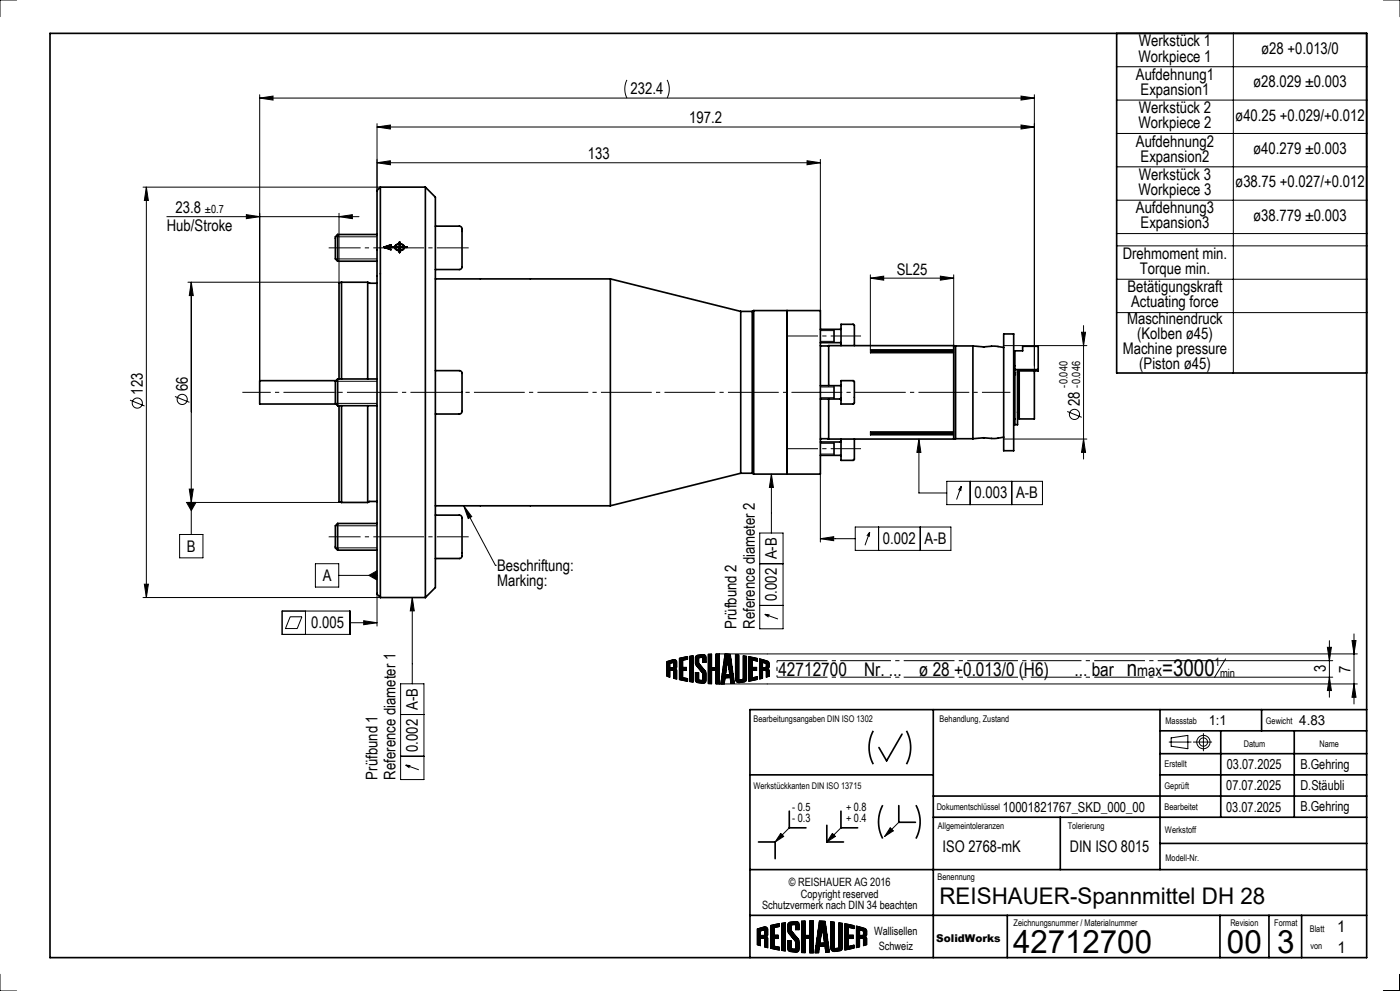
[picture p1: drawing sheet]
<svg xmlns="http://www.w3.org/2000/svg" width="420mm" height="297mm" viewBox="0 0 420 297" stroke-linecap="round" stroke-linejoin="round" font-family="sans-serif">
<g fill="none" stroke="#000" stroke-width=".5">
<path d="M15 10h395v277h-395zM335 10v101.8h75M114.1 56.1v123M114.1 56.1l-1 1v121l1 1M114.1 56.1h13.5M127.6 56.1v123M127.6 56.1l3 3v117l-3 3M101.3 70.3v8M101.3 70.3l-.7 .7v6.6l.7 .7M101.3 70.3h11.8M101.3 78.3h11.8M115.4 74.1h3"/>
<path d="M115.4 74.1h.1M117.3 73.4l-2.2 .7 2.2 .7-1.9-.7M117.3 73.4l-1.9 .7M117.3 73.4v.1M118.4 74.1a1.25 1.25 0 0 0 1.4 1M118.4 74.1l.1 .2M118.5 74.3v.1M118.5 74v.3M118.5 74.1v.2a1.34 1.34 0 0 0 1.3 .8M118.5 74.1h1.3M118.5 74.1v.2M118.5 73.9v.1"/>
<path d="M119.8 74.1v1M119.8 74.1l.1 .2M119.8 73.1l-.2 .1a1.14 1.14 0 0 0-1.1 .9M119.8 75.1l.1 .2M119.8 73.1v1M119.8 73.1l.1 .2M119.8 73.1h-.2a1.22 1.22 0 0 0-1.2 1M119.8 75.1v.6M119.8 72.6h.1M119.8 72.6v.5M119.8 72.6l.1 .1M119.9 72.7v3"/>
<path d="M119.9 72.6v.5M119.9 72.6v.1M119.9 73.1a1.34 1.34 0 0 1 1.4 1M119.9 75.1l-.1 .6M119.9 75.1v.2M119.9 73.1v.2M119.9 73.1a1.25 1.25 0 0 1 1.3 1M119.9 73.1v1M119.9 74.1h1.3M119.9 74.1v1M119.9 74.1v.2M121.2 73.9l.1 .1"/>
<path d="M121.2 74.1a1.21 1.21 0 0 1-1.3 1M121.2 74.1l.1 .2M121.3 74v.3M121.3 74.1a1.3 1.3 0 0 1-1.4 1M121.3 74.1h.8h-.8M121.3 74.1v.2M130.6 67.8h7.2a1.07 1.07 0 0 1 .8 1.5v10.7a.8 .8 0 0 1-.8 .8h-7.2M102.5 84.6v29M102.5 84.6l-.8 .2v28.8M102.5 84.6h7.8M110.3 84.6l.6 .3h2.2M110.3 84.6v29"/>
<path d="M130.6 83.6h52.5M183.1 83.6v68M183.1 83.6l39.1 9.7M222.2 93.3v48.5M222.2 93.3h3.5M225.7 93.3v48.5M226.1 93.1v49M226.1 93.1h20v49h-20M226.1 93.1l-.4 .2M236.1 93.1v49zM250.2 98.7v4M252.3 98.5l-.2 .2h-6"/>
<path d="M100.8 114.1h-22.9v7h22.9M101.3 113.6v8M101.3 113.6l-.7 .7v6.6l.7 .7M101.3 113.6h11.8M130.6 111.1h7.2a.95 .95 0 0 1 .8 1.3v10.9a.8 .8 0 0 1-.8 .8h-7.2M246.1 102.7h6l.2 .2M246.1 119.6h6l.2 .2M248.6 103.6h-2.5M248.6 119.6v12M248.6 103.6v12M248.6 103.6h37.5M250.2 115.6v4"/>
<path d="M252.3 103.6v-6.4l3.8 .1a21.5 21.5 0 0 1 .2 6.3M252.3 114.1h3.6l.3 .2 .1 6.4-.2 .3-3.8 .1zM252.3 115.4l-.2 .2h-6M286.1 103.6v28M286.1 103.6l.6 .1M286.7 103.7v27.8M286.7 103.7h5.2M291.9 103.7l3.2 .3 3.3-.3 2.7 .4M291.9 103.7v27.8M301.1 100.1h3v35h-3zM304.1 109.6h.4M304.5 110.8v-5.7h2.3v-1.3h4.7v7"/>
<path d="M304.5 110.8v16.5h.8v-16.1h6.2v-.4M304.5 110.8h7M305.3 111.6h.5M305.8 111.2v14.4h4.5v-14.4M101.3 121.6h11.8M101.7 121.6v28.8l.8 .2M102.5 121.6v29M110.3 121.6v29M246.1 131.6h2.5M246.1 136.5h6l.2 .2M248.6 131.6h37.5M250.2 132.5v4"/>
<path d="M252.3 131.6v6.4h3.6l.3-.2 .1-6.2M252.3 132.3l-.2 .2h-6M286.7 131.5l-.6 .1M286.7 131.5h5.2M301.1 131l-2.7 .4-3.3-.2-3.2 .3M304.1 125.6h.4M305.3 123.6h.5M101.3 156.9v8M101.3 156.9l-.7 .7v6.6l.7 .7M101.3 156.9h11.8M102.5 150.6h7.8M113.1 150.3h-2.2l-.6 .3"/>
<path d="M130.6 154.4h7.2a1.07 1.07 0 0 1 .8 1.5v10.7a.8 .8 0 0 1-.8 .8h-7.2M130.6 151.6h52.5M222.2 141.8l-39.1 9.8M222.2 141.8h3.5M225.7 141.8l.4 .3M101.3 164.9h11.8M114.1 179.1h13.5M262 219a10.6 10.6 0 0 0 0 10M271.9 219a10.6 10.6 0 0 1 0 10M280 212.7v74.3M348 212.7v47.9M348 219h62"/>
<path d="M366.2 219v25.9M378.5 212.7v6.3M388.3 219v25.9M410 212.7h-185v74.3M225 232.2h55M270.6 220l-4.6 8-2.3-4M280 238.6h130M348 225.9h62M348 232.2h62M227.5 252.3h5v5M236.8 243.1v5h5M248 247.3v5h5"/>
<path d="M252.3 243.1v5h5M264.8 241.3a10.6 10.6 0 0 0 0 10M269.6 241.4v5h5M274.8 241.3a10.6 10.6 0 0 1 0 10M280 244.9h130M318.1 244.9v15.7M348 252.8h62M225 274.3h185M225 260.6h185M302.2 274.3v12.7M366 274.3v12.7M380.7 274.3v12.7"/>
<path d="M390.5 274.3v12.7"/>
</g>
<g fill="none" stroke="#000" stroke-width=".3">
<path d="M5 0h-5v5M370 10v101.8M415 0h5v5M77.9 29.4l4-.6v1.2zM77.9 28.4v85.7M77.9 29.4h232.4M113.1 38.1l4-.6v1.2zM113.1 37.1v20.2M113.1 38.1h197.2M188.1 23.9a6.1 6.1 0 0 0 0 5.5M200.1 23.9a6.1 6.1 0 0 1 0 5.5M306.3 37.5l4 .6-4 .6z"/>
<path d="M306.3 28.8l4 .6-4 .6zM310.3 28.4v83.7M335 20h75M335 30h75M42.9 56.1h71.2M43.9 56.1l.6 4h-1.2zM43.9 56.1v123M113.1 48.8l4-.6v1.2zM113.1 48.8h133M242.1 48.2l4 .6-4 .6zM246.1 47.8v45.3M335 40h75"/>
<path d="M335 50h75M50 64.9h57.7M73.9 64.3l4 .6-4 .6zM100.6 71h12.5M100.6 77.6h12.5M101.7 64.9l4-.6v1.2zM101.7 63.9v20.9M335 60h75M335 70h75M335 73.7h75M56.4 84.6h46.1M57.4 84.6l.6 4h-1.2z"/>
<path d="M57.4 84.6v75.6M246.1 99.1h4.1M261.1 83.4l4-.6v1.2zM261.1 82.4v23.4h25v-23.4M261.1 83.4h25M282.1 82.8l4 .6-4 .6zM324.5 99.6h1.2l-.6 4zM325.1 97.6v40M335 83.7h75M335 93.7h75M39 119.9l4.4 1.8M52.5 118.8l4.3 1.8"/>
<path d="M100.6 114.3h12.5M246.1 116h4.1M246.1 119.2h4.1M246.1 102.3h4.1M261.1 104.8h25M301.1 103.6h25M100.6 120.9h12.5M246.1 132.9h4.1M246.1 136.1h4.1M261.1 129.4h25v1h-25zM275.7 131.6l.6 4h-1.2zM275.7 131.6v16.1h8.3"/>
<path d="M301.1 131.6h25M320.2 123.3l4.3 1.8M325.1 131.6l.6 4h-1.2zM56 150.6h2.8l-1.4 2.4zM56.4 150.6h46.1M56.8 146.6h1.2l-.6 4zM100.6 157.6h12.5M139.1 151.6l2.4 3.2-1 .6zM139.1 151.6l9.5 17.8M227.9 159.7h7v28.7h-7zM231.4 142.1l.6 4h-1.2zM231.4 142.1v17.6"/>
<path d="M246.1 142.1v20.3M256.6 157.9h28.7v7h-28.7zM260.9 159.5l-.8 1.1M260.9 159.5l-.1 1.4M260.9 159.5l-1.4 3.9M263.6 157.9v7M276.1 157.9v7M284 144.2h28.7v7h-28.7zM288.4 145.8l-.9 1.1M288.4 145.8l-.2 1.4M288.4 145.8l-1.4 3.9M291 144.2v7"/>
<path d="M303.5 144.2v7M42.9 179.1h71.2M43.3 175.1h1.2l-.6 4zM53.9 160.2h7v7h-7zM94.6 168.9h7v7h-7zM100.6 164.2h12.5M101.6 172.4h11.5M110.7 172.4l2.4-1.4v2.8zM113.1 177.9v9.7M123.7 179.1l.6 4h-1.2zM123.7 179.1v25.8M148.6 169.4h.1"/>
<path d="M227.9 168.9h7M246.1 161.4l4-.6v1.2zM246.1 161.4h10.5M84.6 183.1h20.4v7h-20.4zM87 184.8h3.6l-1.4 3.6h-3.6zM91.6 183.1v7M105 186.6h8.1M109.1 186l4 .6-4 .6zM200.1 198.2v4.5M200.3 198.2v4.6M200.4 198.1v4.7M200.6 198.1v4.8"/>
<path d="M200.8 198v4.9M200.9 198v5M201.1 198v.8M201.2 197.9v.9M201.4 197.9v.8M201.5 197.8v.9M201.7 197.8v.8M201.8 197.7v.9M201.9 198.6l.2 .2M201.9 198.6l-.9 .3v1.2h1l.1-.3M202 197.7v.9M202 197.7l-2 .6v4.4l1 .3v-2.1h.8"/>
<path d="M202.1 197.7v5.6l1 .3v-2.7l-.6-.4 .6-.6v-1.5l-.4-.6-.7-.1M202.3 197.6v5.8M202.5 197.7v5.7M202.6 197.7v5.7M202.8 197.8v2.6M202.9 198v2.2M203.8 197.3l2.5-.6v.9l-1.5 .3v2.1h1.1v1h-1.1v2.1l1.5 .3v.8l-2.5-.5zM203.8 197.3v6.4M204 197.2v6.5M204.2 197.2v6.6M204.3 197.2v6.6M204.5 197.1v6.7"/>
<path d="M204.6 197.1v6.8M204.8 197.1v6.8M204.9 197v.9M205.1 197v.8M205.2 197v.8M205.4 196.9v.9M205.5 196.9v.9M205.7 196.9v.8M205.9 196.8v.9M206 196.8v.9M206.2 196.8v.8M206.9 196.7l1.1-.2v8l-1.1-.2z"/>
<path d="M207.1 196.6v7.7M207.2 196.6v7.7M207.4 196.6v7.8M207.6 196.6v7.8M207.7 196.5v7.9M207.9 196.5v7.9M208.6 196.9v2.2M208.8 196.6v2.8M208.9 196.5v3.1M209.1 196.4v3.4M209.3 196.4v3.5M209.4 196.3v3.8"/>
<path d="M209.6 196.3v4M209.7 196.3v.9M209.7 198.8v1.7M209.9 197.1h.7l.2 .3M209.9 197.1l-.3 .3 .1 1.4 1.8 2.2M209.9 196.3v.8M209.9 199v1.7M210 196.3v.8M210 199.2v1.7M210.2 196.2v.9M210.2 199.4v1.6M210.3 196.2v.9"/>
<path d="M210.3 199.6v1.6M210.5 196.2v.9M210.5 199.8v1.6M210.6 196.2v.9M210.6 200v1.6M210.8 196.2v2.3h1l-.1-1.9a2.67 2.67 0 0 0-2.6-.2l-.5 .6v2l2 2.6 .2 .5M211 196.2v2.3M211.1 196.2v2.3M211.3 196.2v2.3M211.4 196.3v2.2M211.6 196.4v2.1M211.7 196.6v1.9"/>
<path d="M212.7 196.1v8.8M212.8 196.1v8.8M213 196v8.9M213.1 196v8.9M213.3 196v8.9M213.4 196v8.9M215 196v9M215.1 196v9M215.3 196v9M215.4 196v9M215.6 196v9M215.7 196v9"/>
<path d="M215.8 196h-1v9h1M215.8 196h191.4M215.8 196v9M217 199.6v5.4M217.1 198.5v6.5M217.3 197.4v7.5M217.4 196.3v7.5M217.6 196v7.2M217.8 196v5.6M217.9 196v4.5M218.1 196v3.4M218.2 196v2.3"/>
<path d="M218.3 197.8l.6 4.4h-1.2zM218.4 196.1v2.3M218.5 196.1v3.4M218.7 196.1v4.5M218.8 196.1v5.6M219 196.1v7M219.1 196.3v7.6M219.3 197.4v7.4M219.5 198.5v6.3M219.6 199.6v5.2M220.7 196.2v7.7M220.8 196.2v8"/>
<path d="M221 196.3v8.1M221.2 196.3v8.2M221.3 196.3v8.2M221.5 196.3v8.3M221.6 196.3v8.3M223 196.5v7.9M223.2 196.6v7.8M223.3 196.6v7.8M223.5 196.6v7.7M223.6 196.6v7.6M223.8 196.7v7.4M223.9 196.7v7.2"/>
<path d="M224 196.7l-1.1-.2v6.8l-.2 .3M224.6 196.8l2.6 .5v.9l-1.6-.4v2.2h1.4v1h-1.4v2.1l1.6-.3v.8l-2.6 .6zM224.7 196.8v7.4M224.9 196.8v7.3M225 196.8v7.3M225.2 196.9v7.2M225.3 196.9v7.1M225.5 196.9v7.1M225.6 197v7M225.8 197v.9M225.9 197v.9M226.1 197.1v.8"/>
<path d="M226.3 197.1v.9M226.4 197.1v.9M226.6 197.2v.8M226.7 197.2v.9M226.9 197.2v.9M227 197.3v.8M227.2 197.3v.9M227.9 181.4h7M227.9 197.5v6M228.1 197.5v6M228.3 197.5v5.9M228.4 197.6v5.8"/>
<path d="M228.6 197.6v5.7M228.7 197.7v5.6M228.9 197.7v.9M229 197.7v.9M229.2 197.8v.9M229.3 197.8v.9M229.5 184.1l1.1 .9M229.5 184.1l1.4 .2M229.5 184.1l3.9 1.4M229.5 197.9v.9M229.6 198.8l.2 .2v.7l-.3 .4M229.6 197.9v.9l-.8-.3"/>
<path d="M229.8 198v.9M229.8 199.9v1.2M230 198v4.9M230.1 198.1v4.8M230.3 198.1v4.7M230.4 198.2v2.2M230.6 198.3v2M230.7 198.6v1.4M362.5 198h37.3M367.7 197.4l-3.3 5.6M398.2 194h1.2l-.6 4zM398.8 192v17"/>
<path d="M405.6 192h1.2l-.6 4zM406.2 190v21M120.2 204.9h7v28.7h-7zM120.2 214.1h7M201.1 200.1v.8M201.2 200.1v.8M201.4 200.1v.8M201.5 200.1v.8M201.7 200.1v.8M201.8 200.9l.3 .3M201.8 200.1v.8M202 200v1"/>
<path d="M202.8 200.6v2.9M202.9 200.7v2.8M204.9 200v1M204.9 203.1v.8M205.1 200v1M205.1 203.1v.9M205.2 200v1M205.2 203.1v.9M205.4 200v1M205.4 203.2v.8M205.5 200v1M205.5 203.2v.9"/>
<path d="M205.7 200v1M205.7 203.2v.9M205.9 200v1M205.9 203.3v.8M206 203.3v.9M206.2 203.3v.9M208.6 201.5v2.6M208.8 201.5v2.8M208.9 201.6v2.9M209.1 201.6v3M209.3 201.6v3M209.4 201.6v3"/>
<path d="M209.6 201.6v3M209.7 203.7v1M209.9 203.8v.9M210 203.9v.8M210.2 203.9v.8M210.3 203.9v.8M210.5 203.9v.8M210.6 203.9v.9M210.8 200.1v4.7M211 200.3v4.5M211.1 200.5v4.3M211.3 200.7v4.1"/>
<path d="M211.4 200.9v3.8M211.5 201l.3 .7-.1 2.7a2.67 2.67 0 0 1-2.6 .1l-.5-.6v-2.4l1 .1 .2 2.2 .7 .1 .3-.3M211.6 201.1v3.5M211.7 201.3v3.1M213.6 200.1v.8M213.7 200.1v.8M213.9 200.1v.8M214 200.1v.8M214.2 200.1v.8M214.4 200.1v.8M214.5 200.1v.8M214.7 200.1v.8"/>
<path d="M214.8 200.1h-1.3v-4.1l-1 .1v8.8h1v-4h1.3M215.8 205h191.4M216.4 204v1M216.5 202.9v2.1M216.7 201.8v3.2M216.8 200.7v4.3M217.8 202.2v1M217.9 202.2v1M218.1 202.2v1M218.2 202.2v.9M218.4 202.2v.9M218.5 202.2v.9"/>
<path d="M218.7 202.2v.9M218.8 202.2v.9M219 203.1l-1.5 .1-.2 1.8M219 203.1l.3 1.7M219.3 204.8l1-.1-1.2-8.6-1.6-.1-1.3 9h1.1M219.8 200.8v4M219.9 201.9v2.9M220.1 203v1.8M220.2 204.1v.7M221.8 203.6v1M221.9 203.7v.9M222.1 203.7v.9"/>
<path d="M222.2 203.7v.8M222.4 203.7v.8M222.5 203.6v.9M222.7 203.6a.67 .67 0 0 1-1-.2v-7.1l-1.1-.1v7.5l.4 .6 .8 .3M222.7 203.6v.9M222.9 203.5v.9M224 203.6v.1a1.96 1.96 0 0 1-2.2 .9M225.8 200v1M225.8 203.1v.9M225.9 200v1M225.9 203.1v.8M226.1 200v1"/>
<path d="M226.1 203v.9M226.3 200v1M226.3 203v.9M226.4 200v1M226.4 203v.8M226.6 200v1M226.6 202.9v.9M226.7 200v1M226.7 202.9v.8M226.9 200v1M226.9 202.9v.8M227 202.8v.9"/>
<path d="M227.2 202.8v.8M228.8 200.1h.7M228.8 200.9h.7M228.9 200.1v.8M229 200.1v.8M229.2 200.1v.8M229.3 200.1v.8M229.5 200.1v.8M229.6 200v.9M230.4 200.5l.4 .4v1.8l-1 .3v-1.8l-.3-.3M230.4 200.5l.4-.6v-1.1l-.3-.5-2.7-.9v6.1l1-.2M230.4 200.5v2.3"/>
<path d="M230.6 200.6v2.1M230.7 200.8v1.9M361 219.8v5.2M362.5 203h37.3M398.8 203l.6 4h-1.2zM406.2 205l.6 4h-1.2zM120.2 226.6h7M121.7 229.3l1.1 .8M121.7 229.3l1.4 .1M121.7 229.3l3.9 1.4M350.7 222.4h6.6M351.3 221.1l5-.7v4l-5-.8z"/>
<path d="M358 222.4h5.5M234.2 249.8l.9 .9-2.6 1.6zM236.8 248.1l-2.1 2.1M249.7 249.8l.9 .9-2.6 1.6zM252.3 248.1l-2.1 2.1M267.1 248.1l.9 .9-2.6 1.7zM269.6 246.4l-2.1 2.2M227.1 278.4l2.3-.6 .5 .1 .4 .3 .1 1.9-.6 .7 .6 .5v2.8l-1-.3v-2.3l-.3-.3h-1v2.3l-1-.4zM227.3 278.4v4.8M227.4 278.3v4.9M227.6 278.3v5M227.7 278.2v5.1"/>
<path d="M227.9 278.2v5.2M228.1 278.1v5.3M228.1 279l1.2-.2v1.5h-1.2zM228.2 278.1v.9M228.4 278v1M228.6 278v.9M228.7 277.9v1M228.9 277.9v.9M229.1 277.8v1M229.2 277.8v1M229.4 277.8v6M229.6 277.7v6.2"/>
<path d="M229.7 277.8v6.1M229.9 277.8v6.1M230.1 278v2.7M230.2 278.1v2.4M231.2 277.3l2.7-.5v.9l-1.6 .3v2.3h1.2v1h-1.2v2.2l1.6 .4v.9l-2.7-.6zM231.2 277.3v6.9M231.4 277.3v7M231.5 277.3v7M231.7 277.2v7.1M231.9 277.2v7.2M232 277.1v7.3M232.2 277.1v7.3"/>
<path d="M232.4 277.1v.9M232.5 277v1M232.7 277v.9M232.9 277v.9M233 276.9v1M233.2 276.9v.9M233.4 276.9v.9M233.5 276.8v1M233.7 276.8v.9M234.5 276.7l1.1-.2v8.5l-1.1-.1zM234.7 276.7v8.2M234.9 276.6v8.3"/>
<path d="M235 276.6v8.3M235.2 276.6v8.4M235.4 276.6v8.4M235.5 276.5v8.5M236.3 278.9l.2 .7 2 2.4 .2 .5M236.3 276.9v2.4M236.5 276.6v3M236.7 276.5v3.3M236.8 276.4v3.6M237 276.4v3.8M237.2 276.3v4.1M237.3 276.3v4.3"/>
<path d="M237.5 276.3v1M237.5 279v1.8M237.7 277.2a.69 .69 0 0 1 1 .3M237.7 277.2l-.3 .3 .1 1.5 2 2.4M237.7 276.3v.9M237.7 279.2v1.8M237.8 276.3v.9M237.8 279.4v1.8M238 276.2v.9M238 279.6v1.8M238.2 276.2v.9M238.2 279.8v1.8"/>
<path d="M238.3 276.2v.9M238.5 276.2v1M238.8 276.2l.5 .1 .4 .5 .1 1.8h-1.1v-2.4M238.8 276.2l-2 .2-.5 .8M238.8 276.2v2.4M239 276.2v2.4M239.2 276.2v2.4M239.3 276.3v2.3M239.5 276.4v2.2M239.7 276.6v2M240.6 276v9.5M240.8 276v9.5"/>
<path d="M241 276v9.5M241.1 276v9.5M241.3 276v9.5M241.5 276v9.5M242.9 276h1.1v9.6h-1zM243.1 276v9.6M243.3 276v9.6M243.5 276v9.6M243.6 276v9.6M243.8 276v9.6M244 276v9.6M245.3 279.8v5.8"/>
<path d="M245.4 278.7v6.9M245.6 277.5v8.1M245.8 276.3v8.1M245.9 276v7.7M246.1 276v6M246.3 276v4.8M246.4 276v3.7M246.6 276v2.5M246.7 277.9l.6 4.7-1.3 .1zM246.8 276v2.5M246.9 276.1v3.6M247.1 276.1v4.8"/>
<path d="M247.3 276.1v6M247.4 276.1v7.5M247.6 276.3v8.2M247.8 277.5v7.9M247.9 278.7v6.7M248.1 279.9v5.5M249.2 276.2v8.3M249.4 276.2v8.6M249.6 276.3v8.6M249.7 276.3v8.8M249.9 276.3v8.8M250.1 276.3v8.9"/>
<path d="M250.2 276.3v8.9M251.7 276.5v8.5M251.9 276.6v8.4M252.1 276.6v8.3M252.2 276.6v8.3M252.4 276.7v8.1M252.5 276.7v8M252.7 276.7v7.7M252.8 276.7l-1.2-.2v7.3l-.2 .3a.72 .72 0 0 1-1.1-.2v-7.6l-1.1-.1v8l.5 .8 .7 .2M253.5 276.8v7.9M253.7 276.9v7.8M253.9 276.9v7.8"/>
<path d="M254 276.9v7.7M254.2 277v7.6M254.4 277v7.6M254.5 277v7.5M254.5 277.9l1.7 .4v-.9l-2.8-.6v8l2.8-.6v-1l-1.7 .4M254.7 277.1v.9M254.9 277.1v.9M255 277.1v.9M255.2 277.2v.9M255.4 277.2v.9M255.5 277.2v1M255.7 277.3v.9"/>
<path d="M255.9 277.3v.9M256 277.4v.9M257 277.5v6.5M257.2 277.6v6.4M257.3 277.6v6.3M257.5 277.7v6.2M257.7 277.7v6.1M257.8 277.8v6M257.9 278.7l1.1 .4-.1 1.2h-1zM258 277.8v.9M258.2 277.9v.9M258.3 277.9v.9"/>
<path d="M258.5 277.9v1M258.7 278v.9M258.8 278v1M259 278.1v1M259.2 278.1v5.3M259.3 278.2v5.2M259.5 278.3v5M259.7 278.3v2.4M259.8 278.5v2.1M260 278.8v1.5M260 279.1l-.5-.8-2.6-.8v6.5l1-.2v-2.6h.8M0 292v5h5"/>
<path d="M228.2 280.3v.9M228.4 280.3v.9M228.6 280.3v.9M228.7 280.3v.9M228.9 280.3v.9M229.1 280.3v.9M229.2 280.3v1M230.1 280.9v3.1M230.2 281v3M232.4 280.3v1M232.4 283.6v.9M232.5 280.3v1"/>
<path d="M232.5 283.6v.9M232.7 280.3v1M232.7 283.6v.9M232.9 280.3v1M232.9 283.7v.9M233 280.3v1M233 283.7v.9M233.2 280.3v1M233.2 283.7v.9M233.4 280.3v1M233.4 283.8v.9M233.5 283.8v.9"/>
<path d="M233.7 283.8v.9M236.3 284.3l.5 .8 2 .3M236.5 281.9v3M236.7 281.9v3.1M236.8 282v3.1M237 282v3.2M237.2 282v3.2M237.3 282v3.2M237.5 284.3v1M237.7 284.4v.9M237.8 284.4v.9M238 284.4v.9"/>
<path d="M238.2 284.4v.9M238.3 280v1.8M238.3 284.4v.9M238.5 280.2v1.8M238.5 284.4v1M238.7 284.1l-.3 .3-.9-.1-.1-2.3-1.1-.1v2.7M238.7 280.4v5M238.8 280.6v4.8M239 280.8v4.6M239.2 281v4.4M239.3 281.2v4.1M239.5 281.4l.3 .7v2.5l-.4 .6-.6 .2"/>
<path d="M239.5 281.4v3.8M239.7 281.7v3.2M241.6 280.3v.9M241.8 280.3v.9M242 280.3v.9M242.1 280.3v.9M242.3 280.3v.9M242.5 280.3v.9M242.6 280.3v.9M242.8 280.3v.9M242.9 280.3h-1.3v-4.3l-1.1 .1-.1 9.4 1.2 .1v-4.4h1.3M244.6 284.5v1.1"/>
<path d="M244.8 283.4v2.2M244.9 282.2v3.4M245.1 281v4.6M246.1 282.6v1.1M246.3 282.6v1M246.4 282.6v1M246.6 282.6v1M246.8 282.6v1M246.9 282.6v1M247.1 282.6v1M247.3 282.6v1M247.7 285.4l1.1-.1-1.2-9.2-1.8-.1-1.3 9.6h1.1"/>
<path d="M247.7 285.4l-.2-1.8-1.6 .1-.3 1.9M248.2 281.1v4.3M248.4 282.2v3.2M248.6 283.4v2M248.7 284.6v.8M250.4 284.2v1M250.6 284.2v1M250.7 284.2v.9M250.9 284.2v.9M251.1 284.2v.9M251.2 284.2v.9M251.4 284.1v.9"/>
<path d="M251.6 284v1M252.8 284.1l-.5 .8-1.9 .3M254.5 280.3h1.5v1h-1.5M254.7 280.3v1M254.7 283.6v.9M254.9 280.3v1M254.9 283.5v1M255 280.3v1M255 283.5v.9M255.2 280.3v1M255.2 283.5v.9M255.4 280.3v1"/>
<path d="M255.4 283.4v1M255.5 280.3v1M255.5 283.4v.9M255.7 280.3v1M255.7 283.4v.9M255.9 280.3v1M255.9 283.3v.9M256 283.3v.9M258 280.3v.9M258.2 280.3v.9M258.3 280.3v.9M258.5 280.3v.9"/>
<path d="M258.7 280.3v.9M258.8 280.3v1M259 280.1v1.3M259.6 280.8l.4 .6M259.7 280.8v2.5M259.8 280.9v2.3M260 281.1v2l-1 .4v-2l-.3-.3M260 280l-.1 .5-.4 .3h.1M420 292v5h-5"/>
<circle cx="54.7" cy="119.7" r="1.52"/>
<circle cx="41.2" cy="120.8" r="1.52"/>
<circle cx="322.3" cy="124.2" r="1.52"/>
<circle cx="361" cy="222.4" r="1.25"/>
<circle cx="361" cy="222.4" r="2"/>
</g>
<path d="M362.5 198h-129.4M233.1 203h129.4" fill="none" stroke="#000" stroke-width=".3" stroke-dasharray="15.2 1.3 1.3 1.3" stroke-dashoffset=".1" stroke-linecap="butt"/>
<path d="M233.1 198v5" fill="none" stroke="#000" stroke-width=".3" stroke-dasharray="15.2 1.3 1.3 1.3" stroke-dashoffset="14.7" stroke-linecap="butt"/>
<path d="M233.1 200.5h-.1" fill="none" stroke="#000" stroke-width=".3" stroke-dasharray="15.2 1.3 1.3 1.3" stroke-linecap="butt"/>
<g fill="#000">
<path d="M113.1 48.8l4-.6v1.2zM242.1 48.2l4 .6-4 .6z"/>
<path d="M73.9 64.3l4 .6-4 .6zM101.7 64.9l4-.6v1.2zM113.1 38.1l4-.6v1.2zM306.3 37.5l4 .6-4 .6zM77.9 29.4l4-.6v1.2zM306.3 28.8l4 .6-4 .6z"/>
<path d="M261.1 83.4l4-.6v1.2zM282.1 82.8l4 .6-4 .6z"/>
<path d="M325.1 131.6l.6 4h-1.2zM324.5 99.6h1.2l-.6 4z"/>
<path d="M56.8 146.6h1.2l-.6 4zM57.4 84.6l.6 4h-1.2zM43.3 175.1h1.2l-.6 4zM43.9 56.1l.6 4h-1.2z"/>
<path d="M139.1 151.6l2.4 3.2-1 .6zM109.1 186l4 .6-4 .6zM275.7 131.6l.6 4h-1.2zM246.1 161.4l4-.6v1.2zM56 150.6l1.4 2.4 1.4-2.4zM110.7 172.4l2.4 1.4v-2.8z"/>
<path d="M123.7 179.1l.6 4h-1.2zM231.4 142.1l.6 4h-1.2z"/>
<path d="M398.2 194h1.2l-.6 4zM398.8 203l.6 4h-1.2z"/>
<path d="M405.6 192h1.2l-.6 4zM406.2 205l.6 4h-1.2z"/>
</g>
<g fill="#000">
<path d="M261.1 104.8h25v1h-25zM261.1 129.4v1h25v-1z" fill-rule="evenodd"/>
<path d="M267.1 248.1l.9 .9-2.6 1.7zM234.2 249.8l-1.7 2.5 2.6-1.6zM249.7 249.8l-1.7 2.5 2.6-1.6z" fill-rule="evenodd"/>
</g>
<path d="M140.6 74.3h-42M140.6 160.9h-42" fill="none" stroke="#000" stroke-width=".3" stroke-dasharray="15.2 1.3 1.3 1.3" stroke-dashoffset="5.7" stroke-linecap="butt"/>
<path d="M72.7 117.6h230.4" fill="none" stroke="#000" stroke-width=".3" stroke-dasharray="15.2 1.3 1.3 1.3" stroke-dashoffset="6.7" stroke-linecap="butt"/>
<path d="M258.3 100.7h-22M258.3 134.5h-22" fill="none" stroke="#000" stroke-width=".3" stroke-dasharray="15.2 1.3 1.3 1.3" stroke-dashoffset="6.1" stroke-linecap="butt"/>
<g font-size="9.6">
<text x="303.9" y="285.7">42712700</text>
<text x="368.1" y="285.7">00</text>
<text x="383.2" y="285.7">3</text>
</g>
<g font-size="6.9">
<text x="338.1" y="202.6">n</text>
<text x="348.6" y="202.6">=3000</text>
<text x="281.8" y="271.1">REISHAUER-Spannmittel DH 28</text>
</g>
<g font-size="5.6">
<text x="233.5" y="202.7">42712700</text>
<text x="259.2" y="202.7">Nr. ...</text>
<text x="275.7" y="202.7">ø 28 +0.013/0 (H6)</text>
<text x="322.4" y="202.7">... bar</text>
</g>
<g font-size="4.8">
<text x="341.6" y="13.9">Werkstück 1</text>
<text x="378.3" y="16.2">ø28 +0.013/0</text>
<text x="340.8" y="23.9">Aufdehnung1</text>
<text x="341.5" y="18.4">Workpiece 1</text>
<text x="189.2" y="28.3">232.4</text>
<text x="342.2" y="28.4">Expansion1</text>
<text x="376" y="26.2">ø28.029 ±0.003</text>
<text x="341.6" y="33.9">Werkstück 2</text>
<text x="206.8" y="37">197.2</text>
<text x="341.5" y="38.4">Workpiece 2</text>
<text x="370.6" y="36.2">ø40.25 +0.029/+0.012</text>
<text x="176.3" y="47.7">133</text>
<text x="340.8" y="43.9">Aufdehnung2</text>
<text x="376" y="46.2">ø40.279 ±0.003</text>
<text x="341.6" y="53.9">Werkstück 3</text>
<text x="342.2" y="48.4">Expansion2</text>
<text x="341.5" y="58.4">Workpiece 3</text>
<text x="370.6" y="56.2">ø38.75 +0.027/+0.012</text>
<text x="52.7" y="63.8">23.8</text>
<text x="340.8" y="63.9">Aufdehnung3</text>
<text x="50" y="69.2">Hub/Stroke</text>
<text x="342.2" y="68.4">Expansion3</text>
<text x="376" y="66.2">ø38.779 ±0.003</text>
<text x="336.8" y="77.6">Drehmoment min.</text>
<text x="269" y="82.3">SL25</text>
<text x="342" y="82.1">Torque min.</text>
<text x="338.2" y="87.6">Betätigungskraft</text>
<text x="339.3" y="92.1">Actuating force</text>
<text x="338.1" y="97.1">Maschinendruck</text>
<text x="341.1" y="101.7">(Kolben ø45)</text>
<text x="336.8" y="106.2">Machine pressure</text>
<text x="341.8" y="110.7">(Piston ø45)</text>
<text x="42.8" y="118.3" transform="rotate(-90 42.8 118.3)">123</text>
<text x="56.3" y="117.2" transform="rotate(-90 56.3 117.2)">66</text>
<text x="324" y="121.8" transform="rotate(-90 324 121.8)">28</text>
<text x="292.4" y="149.4">0.003</text>
<text x="304.9" y="149.4">A-B</text>
<text x="56.1" y="165.3">B</text>
<text x="233.1" y="167.6" transform="rotate(-90 233.1 167.6)">A-B</text>
<text x="264.9" y="163.1">0.002</text>
<text x="277.4" y="163.1">A-B</text>
<text x="149.2" y="171.1">Beschriftung:</text>
<text x="96.8" y="174.1">A</text>
<text x="149.2" y="175.6">Marking:</text>
<text x="233.1" y="180.1" transform="rotate(-90 233.1 180.1)">0.002</text>
<text x="93.4" y="188.3">0.005</text>
<text x="221" y="188.4" transform="rotate(-90 221 188.4)">Prüfbund 2</text>
<text x="226.4" y="188.4" transform="rotate(-90 226.4 188.4)">Reference diameter 2</text>
<text x="341.2" y="202.7">max</text>
<text x="397.7" y="201.5" transform="rotate(-90 397.7 201.5)">3</text>
<text x="405.1" y="201.6" transform="rotate(-90 405.1 201.6)">7</text>
<text x="125.3" y="212.8" transform="rotate(-90 125.3 212.8)">A-B</text>
<text x="125.3" y="225.3" transform="rotate(-90 125.3 225.3)">0.002</text>
<text x="113.2" y="233.6" transform="rotate(-90 113.2 233.6)">Prüfbund 1</text>
<text x="118.7" y="233.6" transform="rotate(-90 118.7 233.6)">Reference diameter 1</text>
<text x="282.8" y="255.5">ISO 2768-mK</text>
<text x="321" y="255.5">DIN ISO 8015</text>
<text x="401.2" y="279.3">1</text>
<text x="401.3" y="285.5">1</text>
</g>
<g font-size="4.1">
<text x="362.7" y="217.2">1:1</text>
<text x="389.8" y="217.2">4.83</text>
<text x="368" y="230.6">03.07.2025</text>
<text x="390.1" y="230.4">B.Gehring</text>
<text x="367.9" y="236.8">07.07.2025</text>
<text x="390.1" y="236.8">D.Stäubli</text>
<text x="300.8" y="243.2">10001821767_SKD_000_00</text>
<text x="367.9" y="243.3">03.07.2025</text>
<text x="390.1" y="243.1">B.Gehring</text>
</g>
<g font-size="3.4">
<text x="61.5" y="63.8">±0.7</text>
<text x="320.3" y="116.4" transform="rotate(-90 320.3 116.4)">-0.040</text>
<text x="324" y="116.4" transform="rotate(-90 324 116.4)">-0.046</text>
<text x="364.5" y="199.5">1</text>
<text x="366" y="203">min</text>
<text x="237.6" y="242.9">- 0.5</text>
<text x="253.8" y="242.9">+ 0.8</text>
<text x="237.6" y="246.4">- 0.3</text>
<text x="253.8" y="246.4">+ 0.4</text>
<text x="236.6" y="265.5">© REISHAUER AG 2016</text>
<text x="240.3" y="269">Copyright reserved</text>
<text x="228.6" y="272.5">Schutzvermerk nach DIN 34 beachten</text>
<text x="262.2" y="280.2">Wallisellen</text>
<text x="263.6" y="284.7">Schweiz</text>
</g>
<text font-size="3.2" x="280.9" y="282.4">SolidWorks</text>
<g font-size="2.7">
<text x="226.1" y="216.3">Bearbeitungsangaben DIN ISO 1302</text>
<text x="281.9" y="216.3">Behandlung, Zustand</text>
<text x="349.6" y="216.9">Massstab</text>
<text x="379.8" y="216.9">Gewicht</text>
<text x="373.1" y="223.8">Datum</text>
<text x="395.8" y="223.8">Name</text>
<text x="349.4" y="230">Erstellt</text>
<text x="226.1" y="236.3">Werkstückkanten DIN ISO 13715</text>
<text x="349.4" y="236.4">Geprüft</text>
<text x="281" y="242.7">Dokumentschlüssel</text>
<text x="349.3" y="242.8">Bearbeitet</text>
<text x="281.4" y="248.4">Allgemeintoleranzen</text>
<text x="320.3" y="248.5">Tolerierung</text>
<text x="349.5" y="249.7">Werkstoff</text>
<text x="281.3" y="263.7">Benennung</text>
<text x="349.7" y="258">Modell-Nr.</text>
<text x="304.1" y="277.5">Zeichnungsnummer / Materialnummer</text>
<text x="369.1" y="277.4">Revision</text>
<text x="382.3" y="277.4">Format</text>
<text x="392.9" y="279.5">Blatt</text>
<text x="393.2" y="284.4">von</text>
</g>
</svg>
